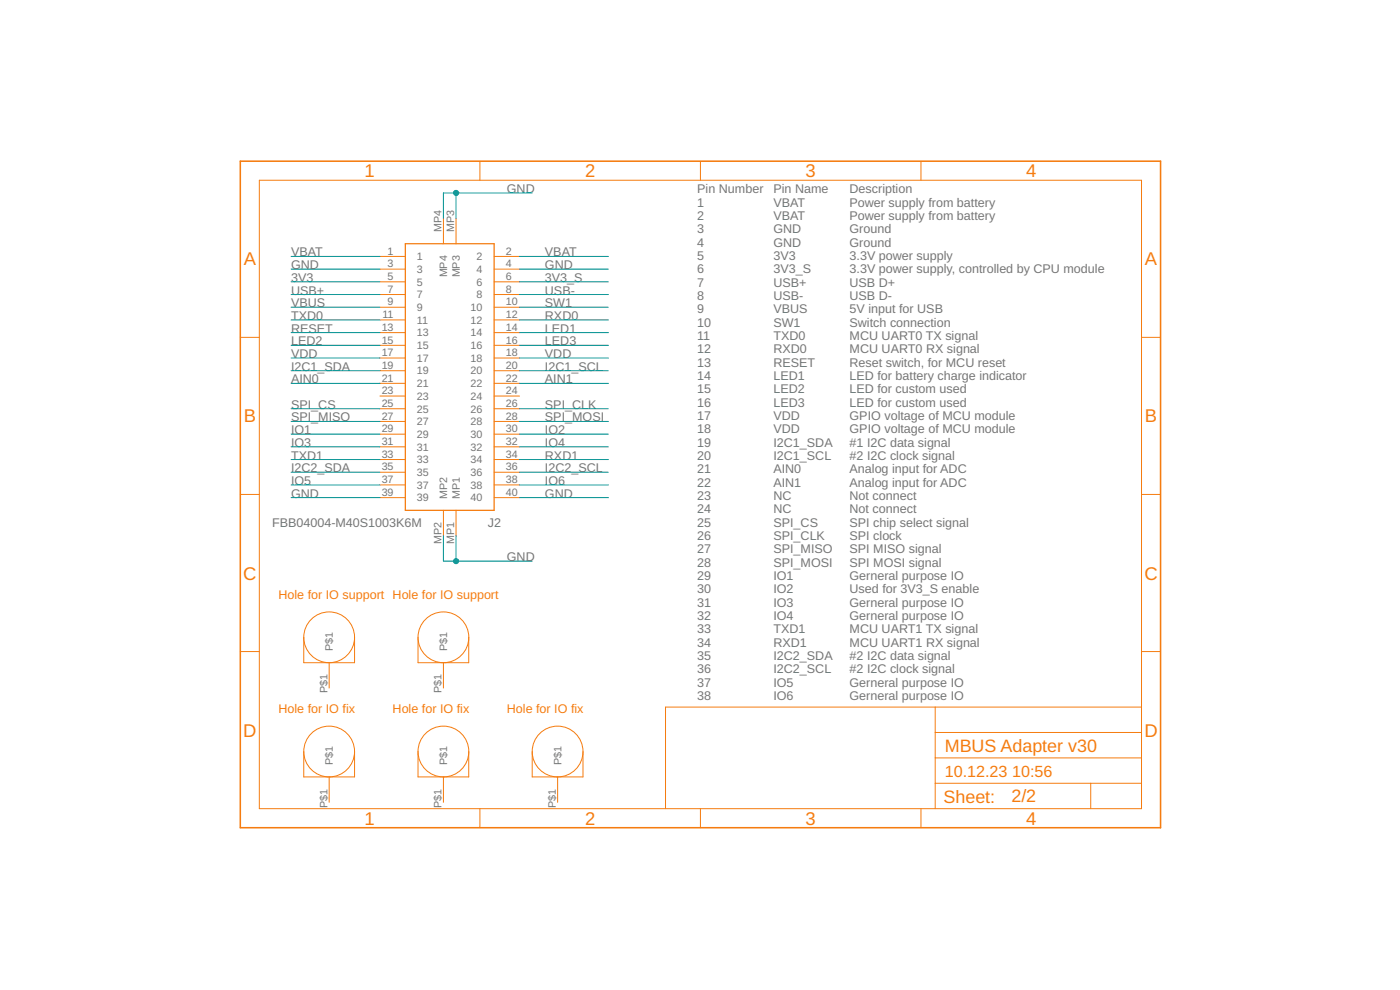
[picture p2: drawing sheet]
<svg xmlns="http://www.w3.org/2000/svg" width="420mm" height="297mm" viewBox="0 0 420 297" stroke-linecap="round" stroke-linejoin="round" font-family="sans-serif">
<g fill="none" stroke="#f57c10" stroke-width=".3">
<path d="M77.8 54.1h264.8v188.5h-264.8zM144 48.4v5.7M210.2 48.4v5.7M276.4 48.4v5.7M114 76.9h7.6M133.1 65.5v7.6M136.9 65.5v7.6M148.3 76.9h7.6M114 80.8h7.6M114 84.6h7.6M114 88.4h7.6M114 92.2h7.6"/>
<path d="M114 96h7.6M114 99.8h7.6M148.3 80.8h7.6M148.3 84.6h7.6M148.3 88.4h7.6M148.3 92.2h7.6M148.3 96h7.6M148.3 99.8h7.6M72.1 101.2h5.7M114 103.6h7.6M114 107.4h7.6M114 111.2h7.6"/>
<path d="M114 115h7.6M114 118.8h7.6M148.3 103.6h7.6M148.3 107.4h7.6M148.3 111.2h7.6M148.3 115h7.6M148.3 118.8h7.6M342.6 101.2h5.7M114 122.6h7.6M114 126.4h7.6M114 130.3h7.6M114 134.1h7.6"/>
<path d="M114 137.9h7.6M148.3 122.6h7.6M148.3 126.4h7.6M148.3 130.3h7.6M148.3 134.1h7.6M148.3 137.9h7.6M72.1 148.4h5.7M114 141.7h7.6M114 145.5h7.6M114 149.3h7.6M133.1 153.1v7.6M136.9 153.1v7.6"/>
<path d="M148.3 141.7h7.6M148.3 145.5h7.6M148.3 149.3h7.6M342.6 148.4h5.7M72.1 195.5h5.7M91.2 191.2v7.6h15.2v-7.6M98.8 198.8v7.6M125.5 191.2v7.6h15.2v-7.6M133.1 198.8v7.6M342.6 195.5h5.7M280.7 212.2v30.4M280.7 219.8h61.9"/>
<path d="M342.6 212.2h-142.9v30.4M91.2 225.5v7.6h15.2v-7.6M98.8 233.1v7.6M125.5 225.5v7.6h15.2v-7.6M133.1 233.1v7.6M159.7 225.5v7.6h15.3v-7.6M167.3 233.1v7.6M280.7 235h61.9M280.7 227.4h61.9M327.3 235v7.6M144 242.6v5.7M210.2 242.6v5.7"/>
<path d="M276.4 242.6v5.7"/>
<circle cx="98.8" cy="191.2" r="7.6"/>
<circle cx="133.1" cy="191.2" r="7.6"/>
<circle cx="98.8" cy="225.5" r="7.6"/>
<circle cx="133.1" cy="225.5" r="7.6"/>
<circle cx="167.3" cy="225.5" r="7.6"/>
</g>
<path d="M72.1 48.4h276.2v199.9h-276.2z" fill="none" stroke="#f57c10" stroke-width=".47"/>
<path d="M121.6 73.1h26.7v80h-26.7z" fill="none" stroke="#f57c10" stroke-width=".38"/>
<g fill="none" stroke="#009292" stroke-width=".3">
<path d="M136.9 57.9v7.6M159.7 57.9h-26.6v7.6M87.4 76.9h26.6M155.9 76.9h26.7M87.4 80.8h26.6M87.4 84.6h26.6M87.4 88.4h26.6M87.4 92.2h26.6M87.4 96h26.6M87.4 99.8h26.6M155.9 80.8h26.7M155.9 84.6h26.7"/>
<path d="M155.9 88.4h26.7M155.9 92.2h26.7M155.9 96h26.7M155.9 99.8h26.7M87.4 103.6h26.6M87.4 107.4h26.6M87.4 111.2h26.6M87.4 115h26.6M155.9 103.6h26.7M155.9 107.4h26.7M155.9 111.2h26.7M155.9 115h26.7"/>
<path d="M87.4 122.6h26.6M87.4 126.4h26.6M87.4 130.3h26.6M87.4 134.1h26.6M87.4 137.9h26.6M155.9 122.6h26.7M155.9 126.4h26.7M155.9 130.3h26.7M155.9 134.1h26.7M155.9 137.9h26.7M87.4 149.3h26.6M87.4 141.7h26.6"/>
<path d="M87.4 145.5h26.6M155.9 149.3h26.7M155.9 141.7h26.7M155.9 145.5h26.7M133.1 160.7v7.7h26.6M136.9 160.7v7.7"/>
</g>
<g fill="#009292" stroke="#009292" stroke-width=".3">
<circle cx="136.9" cy="168.4" r=".76"/>
<circle cx="136.9" cy="57.9" r=".76"/>
</g>
<g font-size="5.5" fill="#f57c10">
<text x="109.4" y="53.2">1</text>
<text x="175.6" y="53.2">2</text>
<text x="241.8" y="53.2">3</text>
<text x="308" y="53.2">4</text>
<text x="73.1" y="79.6">A</text>
<text x="343.6" y="79.6">A</text>
<text x="73.1" y="126.7">B</text>
<text x="343.6" y="126.7">B</text>
<text x="73" y="173.9">C</text>
<text x="343.4" y="173.9">C</text>
<text x="73" y="221">D</text>
<text x="343.4" y="221">D</text>
<text x="109.4" y="247.4">1</text>
<text x="175.6" y="247.4">2</text>
<text x="241.8" y="247.4">3</text>
<text x="308" y="247.4">4</text>
</g>
<g font-size="5.4" fill="#f57c10">
<text x="283.5" y="225.5">MBUS Adapter v30</text>
<text x="283.2" y="240.9">Sheet:</text>
<text x="303.5" y="240.7">2/2</text>
</g>
<g font-size="4.8" fill="#f57c10">
<text x="283.5" y="233.1">10.12.23</text>
<text x="303.7" y="233.1">10:56</text>
</g>
<g font-size="3.8" fill="#757575">
<text x="152.1" y="57.9">GND</text>
<text x="209.3" y="58">Pin Number</text>
<text x="232.1" y="58">Pin Name</text>
<text x="255" y="58">Description</text>
<text x="209.3" y="62">1</text>
<text x="232.1" y="62">VBAT</text>
<text x="255" y="62">Power supply from battery</text>
<text x="209.3" y="66">2</text>
<text x="209.3" y="70">3</text>
<text x="232.1" y="66">VBAT</text>
<text x="232.1" y="70">GND</text>
<text x="255" y="66">Power supply from battery</text>
<text x="255" y="70">Ground</text>
<text x="87.4" y="76.9">VBAT</text>
<text x="163.5" y="76.9">VBAT</text>
<text x="209.3" y="74">4</text>
<text x="232.1" y="74">GND</text>
<text x="255" y="74">Ground</text>
<text x="87.4" y="80.7">GND</text>
<text x="163.5" y="80.7">GND</text>
<text x="209.3" y="78">5</text>
<text x="209.3" y="82.1">6</text>
<text x="232.1" y="78">3V3</text>
<text x="232.1" y="82.1">3V3_S</text>
<text x="255" y="78">3.3V power supply</text>
<text x="255" y="82.1">3.3V power supply, controlled by CPU module</text>
<text x="87.4" y="84.6">3V3</text>
<text x="87.4" y="88.4">USB+</text>
<text x="163.5" y="84.6">3V3_S</text>
<text x="163.5" y="88.4">USB-</text>
<text x="209.3" y="86.1">7</text>
<text x="232.1" y="86.1">USB+</text>
<text x="255" y="86.1">USB D+</text>
<text x="87.4" y="92.2">VBUS</text>
<text x="87.4" y="96">TXD0</text>
<text x="163.5" y="92.2">SW1</text>
<text x="163.5" y="96">RXD0</text>
<text x="209.3" y="90.1">8</text>
<text x="209.3" y="94.1">9</text>
<text x="232.1" y="90.1">USB-</text>
<text x="232.1" y="94.1">VBUS</text>
<text x="255" y="90.1">USB D-</text>
<text x="255" y="94.1">5V input for USB</text>
<text x="87.4" y="99.8">RESET</text>
<text x="163.5" y="99.8">LED1</text>
<text x="209.3" y="98.1">10</text>
<text x="232.1" y="98.1">SW1</text>
<text x="255" y="98.1">Switch connection</text>
<text x="87.4" y="103.6">LED2</text>
<text x="87.4" y="107.4">VDD</text>
<text x="163.5" y="107.4">VDD</text>
<text x="163.5" y="103.6">LED3</text>
<text x="209.3" y="102.1">11</text>
<text x="209.3" y="106.1">12</text>
<text x="232.1" y="102.1">TXD0</text>
<text x="232.1" y="106.1">RXD0</text>
<text x="255" y="102.1">MCU UART0 TX signal</text>
<text x="255" y="106.1">MCU UART0 RX signal</text>
<text x="87.4" y="111.2">I2C1_SDA</text>
<text x="163.5" y="111.2">I2C1_SCL</text>
<text x="209.3" y="110.1">13</text>
<text x="232.1" y="110.1">RESET</text>
<text x="255" y="110.1">Reset switch, for MCU reset</text>
<text x="87.4" y="115">AIN0</text>
<text x="163.5" y="115">AIN1</text>
<text x="209.3" y="114.1">14</text>
<text x="209.3" y="118.1">15</text>
<text x="232.1" y="114.1">LED1</text>
<text x="232.1" y="118.1">LED2</text>
<text x="255" y="114.1">LED for battery charge indicator</text>
<text x="255" y="118.1">LED for custom used</text>
<text x="87.4" y="122.6">SPI_CS</text>
<text x="163.5" y="122.6">SPI_CLK</text>
<text x="209.3" y="122.1">16</text>
<text x="232.1" y="122.1">LED3</text>
<text x="255" y="122.1">LED for custom used</text>
<text x="87.4" y="126.5">SPI_MISO</text>
<text x="87.4" y="130.3">IO1</text>
<text x="163.5" y="126.5">SPI_MOSI</text>
<text x="163.5" y="130.3">IO2</text>
<text x="209.3" y="126.1">17</text>
<text x="209.3" y="130.1">18</text>
<text x="232.1" y="126.1">VDD</text>
<text x="232.1" y="130.1">VDD</text>
<text x="255" y="126.1">GPIO voltage of MCU module</text>
<text x="255" y="130.1">GPIO voltage of MCU module</text>
<text x="87.4" y="134.1">IO3</text>
<text x="87.4" y="137.9">TXD1</text>
<text x="163.5" y="134.1">IO4</text>
<text x="163.5" y="137.9">RXD1</text>
<text x="209.3" y="134.1">19</text>
<text x="232.1" y="134.1">I2C1_SDA</text>
<text x="255" y="134.1">#1 I2C data signal</text>
<text x="87.4" y="141.7">I2C2_SDA</text>
<text x="163.5" y="141.7">I2C2_SCL</text>
<text x="209.3" y="138.1">20</text>
<text x="209.3" y="142.1">21</text>
<text x="232.1" y="138.1">I2C1_SCL</text>
<text x="232.1" y="142.1">AIN0</text>
<text x="255" y="138.1">#2 I2C clock signal</text>
<text x="255" y="142.1">Analog input for ADC</text>
<text x="87.4" y="149.3">GND</text>
<text x="87.4" y="145.5">IO5</text>
<text x="163.5" y="149.3">GND</text>
<text x="163.5" y="145.5">IO6</text>
<text x="209.3" y="146.1">22</text>
<text x="232.1" y="146.1">AIN1</text>
<text x="255" y="146.1">Analog input for ADC</text>
<text x="209.3" y="150.1">23</text>
<text x="209.3" y="154.1">24</text>
<text x="232.1" y="150.1">NC</text>
<text x="232.1" y="154.1">NC</text>
<text x="255" y="150.1">Not connect</text>
<text x="255" y="154.1">Not connect</text>
<text x="81.6" y="158.3">FBB04004-M40S1003K6M</text>
<text x="146.4" y="158.3">J2</text>
<text x="209.3" y="158.1">25</text>
<text x="232.1" y="158.1">SPI_CS</text>
<text x="255" y="158.1">SPI chip select signal</text>
<text x="209.3" y="162.1">26</text>
<text x="209.3" y="166.1">27</text>
<text x="232.1" y="162.1">SPI_CLK</text>
<text x="232.1" y="166.1">SPI_MISO</text>
<text x="255" y="162.1">SPI clock</text>
<text x="255" y="166.1">SPI MISO signal</text>
<text x="152.1" y="168.4">GND</text>
<text x="209.3" y="170.1">28</text>
<text x="232.1" y="170.1">SPI_MOSI</text>
<text x="255" y="170.1">SPI MOSI signal</text>
<text x="209.3" y="174.1">29</text>
<text x="209.3" y="178.1">30</text>
<text x="232.1" y="174.1">IO1</text>
<text x="232.1" y="178.1">IO2</text>
<text x="255" y="174.1">Gerneral purpose IO</text>
<text x="255" y="178.1">Used for 3V3_S enable</text>
<text x="209.3" y="182.1">31</text>
<text x="232.1" y="182.1">IO3</text>
<text x="255" y="182.1">Gerneral purpose IO</text>
<text x="209.3" y="186.1">32</text>
<text x="209.3" y="190.1">33</text>
<text x="232.1" y="186.1">IO4</text>
<text x="232.1" y="190.1">TXD1</text>
<text x="255" y="186.1">Gerneral purpose IO</text>
<text x="255" y="190.1">MCU UART1 TX signal</text>
<text x="209.3" y="194.1">34</text>
<text x="232.1" y="194.1">RXD1</text>
<text x="255" y="194.1">MCU UART1 RX signal</text>
<text x="209.3" y="198.1">35</text>
<text x="209.3" y="202.1">36</text>
<text x="232.1" y="198.1">I2C2_SDA</text>
<text x="232.1" y="202.1">I2C2_SCL</text>
<text x="255" y="198.1">#2 I2C data signal</text>
<text x="255" y="202.1">#2 I2C clock signal</text>
<text x="209.3" y="206.1">37</text>
<text x="232.1" y="206.1">IO5</text>
<text x="255" y="206.1">Gerneral purpose IO</text>
<text x="209.3" y="210.1">38</text>
<text x="232.1" y="210.1">IO6</text>
<text x="255" y="210.1">Gerneral purpose IO</text>
</g>
<g font-size="3.8" fill="#f57c10">
<text x="83.5" y="179.8">Hole for IO support Hole for IO support</text>
<text x="83.5" y="214.1">Hole for IO fix</text>
<text x="117.8" y="214.1">Hole for IO fix</text>
<text x="152.1" y="214.1">Hole for IO fix</text>
</g>
<g font-size="3.2" fill="#757575">
<text x="132.5" y="69.6" transform="rotate(-90 132.5 69.6)">MP4</text>
<text x="136.3" y="69.6" transform="rotate(-90 136.3 69.6)">MP3</text>
<text x="116.3" y="76.4">1</text>
<text x="151.8" y="76.4">2</text>
<text x="116.3" y="80.2">3</text>
<text x="125.1" y="78.1">1</text>
<text x="125.1" y="81.9">3</text>
<text x="134.2" y="83.3" transform="rotate(-90 134.2 83.3)">MP4</text>
<text x="138" y="83.3" transform="rotate(-90 138 83.3)">MP3</text>
<text x="143" y="78.1">2</text>
<text x="143" y="81.9">4</text>
<text x="151.8" y="80.2">4</text>
<text x="116.3" y="84">5</text>
<text x="116.3" y="87.8">7</text>
<text x="125.1" y="85.7">5</text>
<text x="125.1" y="89.5">7</text>
<text x="143" y="85.7">6</text>
<text x="143" y="89.5">8</text>
<text x="151.8" y="84">6</text>
<text x="151.8" y="87.8">8</text>
<text x="114.8" y="95.5">11</text>
<text x="116.3" y="91.6">9</text>
<text x="125.1" y="93.3">9</text>
<text x="141.2" y="93.3">10</text>
<text x="151.8" y="91.6">10</text>
<text x="151.8" y="95.5">12</text>
<text x="114.6" y="99.3">13</text>
<text x="125.1" y="97.1">11</text>
<text x="125.1" y="100.9">13</text>
<text x="141.2" y="97.1">12</text>
<text x="141.2" y="100.9">14</text>
<text x="151.8" y="99.3">14</text>
<text x="114.6" y="103.1">15</text>
<text x="114.6" y="106.9">17</text>
<text x="125.1" y="104.7">15</text>
<text x="141.2" y="104.7">16</text>
<text x="151.8" y="103.1">16</text>
<text x="151.8" y="106.9">18</text>
<text x="114.6" y="110.7">19</text>
<text x="125.1" y="108.6">17</text>
<text x="125.1" y="112.4">19</text>
<text x="141.2" y="108.6">18</text>
<text x="141.2" y="112.4">20</text>
<text x="151.8" y="110.7">20</text>
<text x="114.6" y="114.5">21</text>
<text x="114.6" y="118.3">23</text>
<text x="125.1" y="116.2">21</text>
<text x="125.1" y="120">23</text>
<text x="141.2" y="116.2">22</text>
<text x="141.2" y="120">24</text>
<text x="151.8" y="114.5">22</text>
<text x="151.8" y="118.3">24</text>
<text x="114.6" y="122.1">25</text>
<text x="114.6" y="125.9">27</text>
<text x="125.1" y="123.8">25</text>
<text x="141.2" y="123.8">26</text>
<text x="151.8" y="122.1">26</text>
<text x="151.8" y="125.9">28</text>
<text x="114.6" y="129.7">29</text>
<text x="125.1" y="127.6">27</text>
<text x="125.1" y="131.4">29</text>
<text x="141.2" y="127.6">28</text>
<text x="141.2" y="131.4">30</text>
<text x="151.8" y="129.7">30</text>
<text x="114.6" y="133.5">31</text>
<text x="114.6" y="137.4">33</text>
<text x="125.1" y="135.2">31</text>
<text x="141.2" y="135.2">32</text>
<text x="151.8" y="133.5">32</text>
<text x="151.8" y="137.4">34</text>
<text x="114.6" y="141.2">35</text>
<text x="125.1" y="139">33</text>
<text x="125.1" y="142.8">35</text>
<text x="141.2" y="139">34</text>
<text x="141.2" y="142.8">36</text>
<text x="151.8" y="141.2">36</text>
<text x="114.6" y="145">37</text>
<text x="114.6" y="148.8">39</text>
<text x="125.1" y="146.6">37</text>
<text x="134.2" y="149.6" transform="rotate(-90 134.2 149.6)">MP2</text>
<text x="138" y="149.6" transform="rotate(-90 138 149.6)">MP1</text>
<text x="141.2" y="146.6">38</text>
<text x="151.8" y="145">38</text>
<text x="151.8" y="148.8">40</text>
<text x="125.1" y="150.5">39</text>
<text x="141.2" y="150.5">40</text>
<text x="132.5" y="163.3" transform="rotate(-90 132.5 163.3)">MP2</text>
<text x="136.3" y="163.3" transform="rotate(-90 136.3 163.3)">MP1</text>
<text x="99.9" y="195.3" transform="rotate(-90 99.9 195.3)">P$1</text>
<text x="134.2" y="195.3" transform="rotate(-90 134.2 195.3)">P$1</text>
<text x="98.2" y="208" transform="rotate(-90 98.2 208)">P$1</text>
<text x="132.5" y="208" transform="rotate(-90 132.5 208)">P$1</text>
<text x="99.9" y="229.6" transform="rotate(-90 99.9 229.6)">P$1</text>
<text x="134.2" y="229.6" transform="rotate(-90 134.2 229.6)">P$1</text>
<text x="168.5" y="229.6" transform="rotate(-90 168.5 229.6)">P$1</text>
<text x="98.2" y="242.3" transform="rotate(-90 98.2 242.3)">P$1</text>
<text x="132.5" y="242.3" transform="rotate(-90 132.5 242.3)">P$1</text>
<text x="166.8" y="242.3" transform="rotate(-90 166.8 242.3)">P$1</text>
</g>
</svg>
